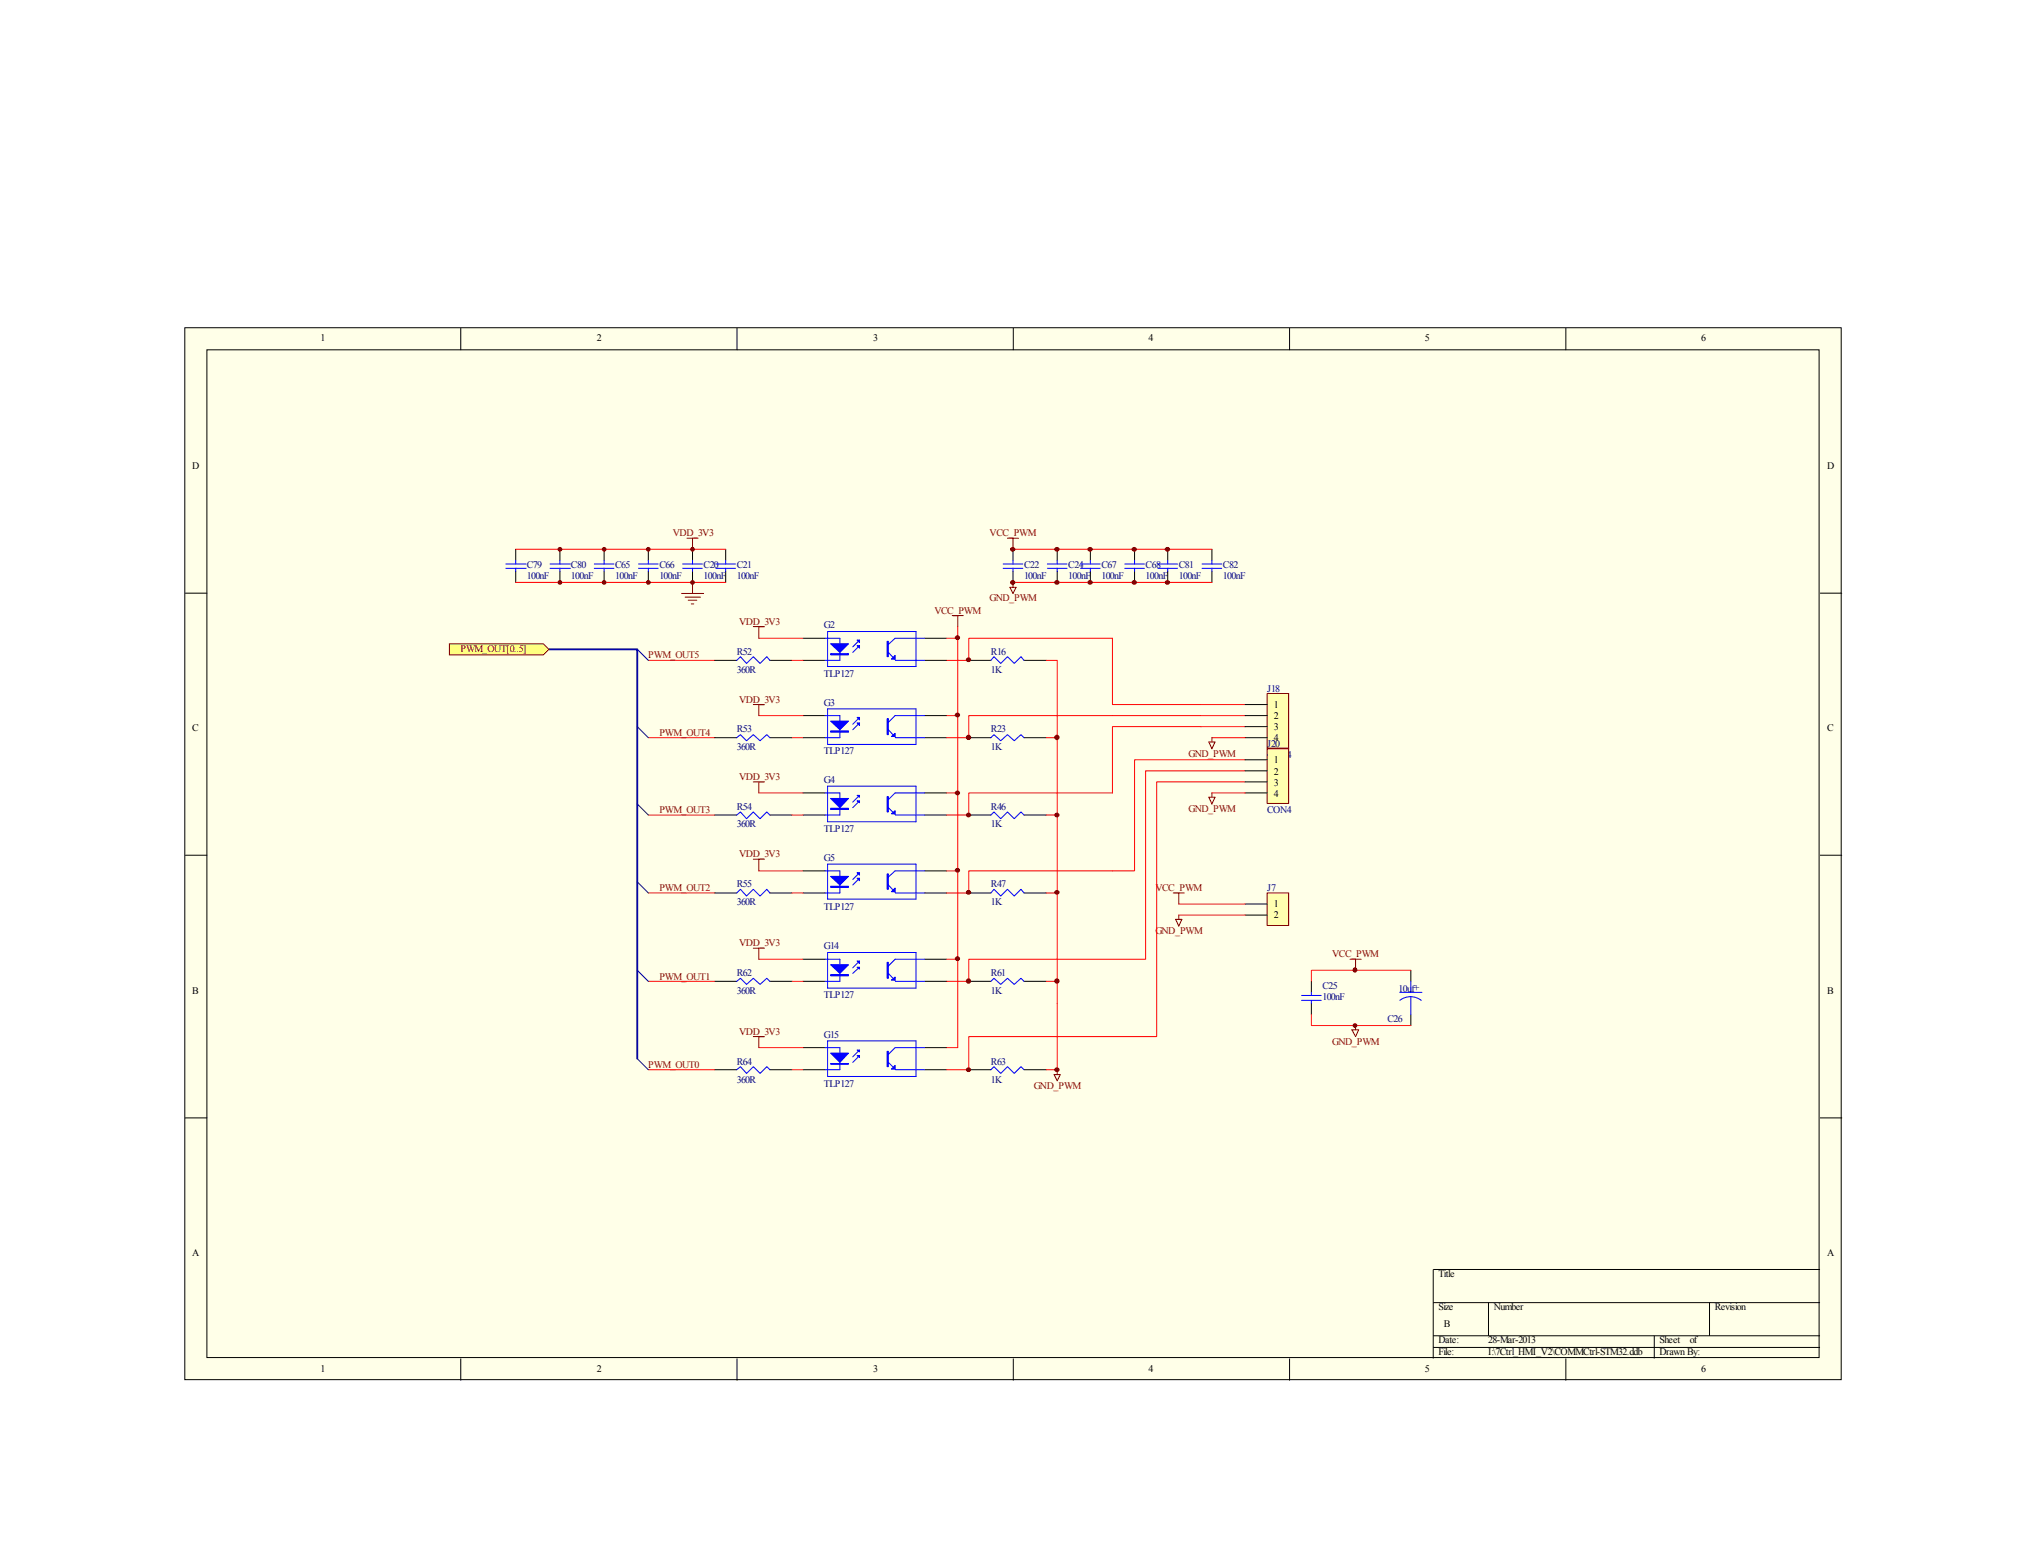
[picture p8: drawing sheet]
<svg xmlns="http://www.w3.org/2000/svg" width="279mm" height="216mm" viewBox="0 0 279 216" stroke-linecap="round" stroke-linejoin="round" font-family="sans-serif">
<path d="M25.5 45.2h228.4v145.1h-228.4z" fill="#ffffe8"/>
<g fill="none" stroke="#000" stroke-width=".14">
<path d="M25.5 45.2h228.4v145.1h-228.4zM28.5 48.3h222.4v139h-222.4zM63.5 45.3v3M101.6 45.3v3M139.7 45.3v3M177.8 45.3v3M215.9 45.3v3M25.5 81.8h3.1M98.6 91.1h3M106.2 91.1h3M110.7 88.1h3.1M110.7 91.1h3.1"/>
<path d="M110.7 98.7h3.1M127.5 88.1h3.1M127.5 91.1h3.1M127.5 98.7h3.1M133.6 91.1h3.1M141.2 91.1h3.1M251 81.8h3M25.5 118h3.1M98.6 101.8h3M98.6 112.4h3M106.2 101.8h3M106.2 112.4h3"/>
<path d="M110.7 101.8h3.1M110.7 109.4h3.1M110.7 112.4h3.1M127.5 101.8h3.1M127.5 109.4h3.1M127.5 112.4h3.1M133.6 101.8h3.1M133.6 112.4h3.1M141.2 101.8h3.1M141.2 112.4h3.1M251 118h3M98.6 123.2h3"/>
<path d="M106.2 123.2h3M110.7 120.1h3.1M110.7 123.2h3.1M127.5 120.1h3.1M127.5 123.2h3.1M133.6 123.2h3.1M141.2 123.2h3.1M25.5 154.2h3.1M251 154.2h3M197.7 179.7h53.3M205.3 179.7v4.6M235.8 179.7v4.6"/>
<path d="M251 175.1h-53.3v12.3M63.5 187.4v3.1M101.6 187.4v3.1M139.7 187.4v3.1M177.8 187.4v3.1M197.7 184.3h53.3M197.7 185.9h53.3M215.9 187.4v3.1M228.1 184.3v3.1"/>
</g>
<g fill="none" stroke="#00f" stroke-width=".14">
<path d="M101.6 91.1l.5-.5 .9 .9 .9-.9 .9 .9 .9-.9 .5 .5M113.8 88.1h2v3h-2M113.8 98.7h2v3.1h-2M114.1 87.1h12.2v4.8h-12.2zM114.1 97.8h12.2v4.9h-12.2zM118.5 89.1l-.9 .9M118.5 88.3l-.9 .9M118.5 99.7l-.9 1M118.5 99l-.9 .9M122.5 90l1 1.1h4M127.5 88.1h-4.1l-.9 .8M127.5 98.7h-4.1l-.9 1"/>
<path d="M136.7 91.1l.4-.5 .9 .9 .9-.9 1 .9 .9-.9 .4 .5M101.6 101.8l.5-.5 .9 .9 .9-.9 .9 .9 .9-.9 .5 .5M101.6 112.4l.5-.4 .9 .9 .9-.9 .9 .9 .9-.9 .5 .4M113.8 109.4h2v3h-2M114.1 108.5h12.2v4.9h-12.2zM114.1 119.2h12.2v4.8h-12.2zM118.5 110.5l-.9 .9M118.5 109.7l-.9 1M122.5 100.7l1 1.1h4M122.5 111.4l1 1h4M127.5 109.4h-4.1l-.9 .9M136.7 112.4l.4-.4 .9 .9 .9-.9 1 .9 .9-.9 .4 .4"/>
<path d="M136.7 101.8l.4-.5 .9 .9 .9-.9 1 .9 .9-.9 .4 .5M101.6 123.2l.5-.5 .9 .9 .9-.9 .9 .9 .9-.9 .5 .5M113.8 120.1h2v3.1h-2M118.5 121.2l-.9 .9M118.5 120.4l-.9 .9M122.5 122.1l1 1.1h4M127.5 120.1h-4.1l-.9 .9M136.7 123.2l.4-.5 .9 .9 .9-.9 1 .9 .9-.9 .4 .5"/>
</g>
<g fill="#00f" stroke="#00f" stroke-width=".14">
<path d="M114.6 88.8h2.4l-1.2 1.2z"/>
<path d="M118.2 88.3h.3v.3z"/>
<path d="M118.2 89.1h.3v.3z"/>
<path d="M122.9 90.9l.5-.5v.5z"/>
<path d="M114.6 99.5h2.4l-1.2 1.2z"/>
<path d="M118.2 99h.3v.3z"/>
<path d="M118.2 99.7h.3v.4z"/>
<path d="M122.9 101.6l.5-.4v.4z"/>
<path d="M114.6 110.2h2.4l-1.2 1.2z"/>
<path d="M118.2 109.7h.3v.3z"/>
<path d="M118.2 110.5h.3v.2z"/>
<path d="M122.9 112.3l.5-.5v.5z"/>
<path d="M114.6 120.9h2.4l-1.2 1.2z"/>
<path d="M118.2 120.4h.3v.3z"/>
<path d="M118.2 121.2h.3v.3z"/>
<path d="M122.9 123l.5-.5v.5z"/>
<path d="M114.6 90.2h2.4v.1h-2.4z" fill-rule="evenodd"/>
<path d="M122.3 88.5h.2v2.1h-.2z" fill-rule="evenodd"/>
<path d="M114.6 100.8h2.4v.2h-2.4z" fill-rule="evenodd"/>
<path d="M122.3 99.1h.2v2.2h-.2z" fill-rule="evenodd"/>
<path d="M114.6 111.5h2.4v.2h-2.4z" fill-rule="evenodd"/>
<path d="M122.3 109.9h.2v2.1h-.2z" fill-rule="evenodd"/>
<path d="M114.6 122.3h2.4v.1h-2.4z" fill-rule="evenodd"/>
<path d="M122.3 120.6h.2v2.1h-.2z" fill-rule="evenodd"/>
</g>
<g fill="none" stroke="#ee0e22" stroke-width=".14">
<path d="M89.4 91.1h9.2M104.6 88.1h6.1M104.6 98.7h6.1M109.2 91.1h1.5M130.6 88.1h1.5M130.6 98.7h1.5M165.6 98.7h6.1M165.6 97.2h6.1M89.4 101.8h9.2M89.4 112.4h9.2M104.6 109.4h6.1M109.2 101.8h1.5"/>
<path d="M109.2 112.4h1.5M165.6 100.2h6.1M89.4 123.2h9.2M104.6 120.1h6.1M109.2 123.2h1.5M130.6 120.1h1.5"/>
</g>
<path d="M103.9 86.4h1.5M103.9 97.2h1.5M104.6 86.4v1.7M104.6 97.2v1.5M131.3 84.9h1.5M132.1 84.9v1.5M103.9 107.9h1.5M103.9 118.5h1.5M104.6 107.9v1.5M104.6 118.5v1.6M145.4 148.3h.8l-.4 .8zM145.8 147.6v.7" fill="none" stroke="#800000" stroke-width=".14"/>
<path d="M130.6 91.1h3v-3h19.8v9.1h12.2M132.1 86.4v33.7M144.3 91.1h1.5v32.1h-1.5M165.6 98.7h-32v3.1h-3M130.6 109.4h1.5M144.3 101.8h1.5M144.3 112.4h1.5M165.6 100.2h-12.2v9.2h-19.8v3h-3M171.7 104.8h-15.2v15.3h-22.9v3.1h-3" fill="none" stroke="#f00" stroke-width=".14"/>
<path d="M174.8 123.3h2.9v4.4h-2.9z" fill="#ffffb0"/>
<g fill="none" stroke="#800000" stroke-width=".14">
<path d="M94.7 74.3h1.6M95.5 74.3v1.5M138.9 74.3h1.6M139.7 74.3v1.5M94 81.9h3M94.5 82.4h2.1M94.9 82.8h1.2M95.3 83.3h.4M95.5 80.3v1.6M139.3 81h.8l-.4 .9zM139.7 80.3v.7M161.8 123.2h1.5"/>
<path d="M162.1 126.8h.9l-.4 1zM162.6 123.2v1.5M162.6 126.2v.6M174.8 123.2h2.9v4.5h-2.9zM186.2 132.3h1.5M186.9 132.3v1.6M186.4 142.1h1l-.5 .9zM186.9 141.5v.6"/>
</g>
<g fill="none" stroke="#000" stroke-width=".14">
<path d="M95.5 75.8v1.5M95.5 78.8v1.5M100.1 75.8v1.5M100.1 78.8v1.5M139.7 75.8v1.5M139.7 78.8v1.5M145.8 75.8v1.5M145.8 78.8v1.5M171.7 124.7h3.1M171.7 126.2h3.1M180.8 135.4v1.5M180.8 138.4v1.6"/>
<path d="M194.6 133.9v1.5M194.6 140v1.5"/>
</g>
<path d="M162.6 124.7h9.1M162.6 126.2h9.1M180.8 140v1.5h13.8M194.6 133.9h-13.8v1.5" fill="none" stroke="#ee0e22" stroke-width=".14"/>
<g fill="none" stroke="#00f" stroke-width=".14">
<path d="M94.1 78.4h2.8M94.1 77.8h2.8M95.5 77.3v.5M95.5 78.4v.4M98.7 78.4h2.7M98.7 77.8h2.7M100.1 77.3v.5M100.1 78.4v.4M138.3 78.4h2.8M138.3 77.8h2.8M139.7 77.3v.5M139.7 78.4v.4"/>
<path d="M144.4 78.4h2.8M144.4 77.8h2.8M145.8 77.3v.5M145.8 78.4v.4M179.5 138h2.7M179.5 137.3h2.7M180.8 136.9v.4M180.8 138v.4M193 136.9h3.1M193.1 138a2.4 2.4 0 0 1 2.9 0M194.6 135.4v1.5M194.6 137.5v2.5"/>
</g>
<path d="M95.5 75.8h4.6M139.7 75.8h6.1M95.5 80.3h4.6M139.7 80.3h6.1" fill="none" stroke="#f00" stroke-width=".14"/>
<g fill="#800000" stroke="#800000" stroke-width=".14">
<circle cx="132.1" cy="88" r=".28"/>
<circle cx="132.1" cy="98.6" r=".28"/>
<circle cx="133.6" cy="123.1" r=".28"/>
<circle cx="133.6" cy="112.4" r=".28"/>
<circle cx="133.6" cy="101.7" r=".3"/>
<circle cx="133.6" cy="91" r=".28"/>
<circle cx="132.1" cy="109.4" r=".28"/>
<circle cx="145.8" cy="112.4" r=".28"/>
<circle cx="145.8" cy="101.7" r=".3"/>
<circle cx="139.7" cy="75.8" r=".28"/>
</g>
<path d="M75.7 89.6h12.2v56.4" fill="none" stroke="#000080" stroke-width=".25"/>
<path d="M62 88.8h12.9l.8 .8-.8 .7h-12.9z" fill-rule="evenodd" fill="#ffff80" stroke="#800000" stroke-width=".14"/>
<path d="M87.9 89.6l1.5 1.5M87.9 100.2l1.5 1.6M87.9 110.9l1.5 1.5M87.9 121.7l1.5 1.5M87.9 133.9l1.5 1.5M87.9 146l1.5 1.6" fill="none" stroke="#000080" stroke-width=".14"/>
<g fill="none" stroke="#000" stroke-width=".14">
<path d="M98.6 135.4h3M106.2 135.4h3M110.7 132.3h3.1M110.7 135.4h3.1M127.5 132.3h3.1M127.5 135.4h3.1M133.6 135.4h3.1M141.2 135.4h3.1M98.6 147.6h3M106.2 147.6h3M110.7 144.5h3.1M110.7 147.6h3.1"/>
<path d="M127.5 144.5h3.1M127.5 147.6h3.1M133.6 147.6h3.1M141.2 147.6h3.1"/>
</g>
<g fill="none" stroke="#00f" stroke-width=".14">
<path d="M101.6 135.4l.5-.4 .9 .8 .9-.8 .9 .8 .9-.8 .5 .4M113.8 132.3h2v3.1h-2M114.1 131.4h12.2v4.9h-12.2zM118.5 133.4l-.9 .9M118.5 132.6l-.9 .9M122.5 134.3l1 1.1h4M127.5 132.3h-4.1l-.9 1M136.7 135.4l.4-.4 .9 .8 .9-.8 1 .8 .9-.8 .4 .4M101.6 147.6l.5-.4 .9 .9 .9-.9 .9 .9 .9-.9 .5 .4M113.8 144.5h2v3.1h-2M114.1 143.6h12.2v4.9h-12.2zM118.5 145.6l-.9 1"/>
<path d="M118.5 144.9l-.9 .9M122.5 146.6l1 1h4M127.5 144.5h-4.1l-.9 1M136.7 147.6l.4-.4 .9 .9 .9-.9 1 .9 .9-.9 .4 .4"/>
</g>
<g fill="#00f" stroke="#00f" stroke-width=".14">
<path d="M114.6 133.1h2.4l-1.2 1.2z"/>
<path d="M118.2 132.6h.3v.3z"/>
<path d="M118.2 133.4h.3v.3z"/>
<path d="M122.9 135.2l.5-.4v.4z"/>
<path d="M114.6 145.3h2.4l-1.2 1.3z"/>
<path d="M118.2 144.9h.3v.2z"/>
<path d="M118.2 145.6h.3v.3z"/>
<path d="M123.4 147v.5h-.5z"/>
<path d="M114.6 134.5h2.4v.1h-2.4z" fill-rule="evenodd"/>
<path d="M122.3 132.8h.2v2.2h-.2z" fill-rule="evenodd"/>
<path d="M114.6 146.7h2.4v.1h-2.4z" fill-rule="evenodd"/>
<path d="M122.3 145h.2v2.2h-.2z" fill-rule="evenodd"/>
</g>
<path d="M104.6 132.3h6.1M109.2 135.4h1.5M130.6 132.3h1.5M104.6 144.5h6.1M109.2 147.6h1.5M130.6 144.5h1.5" fill="none" stroke="#ee0e22" stroke-width=".14"/>
<path d="M171.7 106.3h-13.7v26h-24.4v3.1h-3M171.7 107.9h-12.2v35.1h-25.9v4.6h-3M89.4 135.4h9.2M132.1 120.1v24.4M144.3 135.4h1.5M145.8 123.2v24.4h-1.5M89.4 147.6h9.2" fill="none" stroke="#f00" stroke-width=".14"/>
<path d="M103.9 130.8h1.5M104.6 130.8v1.5M103.9 143h1.5M104.6 143v1.5" fill="none" stroke="#800000" stroke-width=".14"/>
<g fill="#800000" stroke="#800000" stroke-width=".14">
<circle cx="132.1" cy="120.1" r=".28"/>
<circle cx="145.8" cy="123.1" r=".28"/>
<circle cx="145.8" cy="135.3" r=".3"/>
<circle cx="132.1" cy="132.2" r=".28"/>
</g>
<path d="M174.8 95.8h2.9v7.4h-2.9z" fill="#ffffb0"/>
<path d="M174.8 95.7h2.9v7.5h-2.9z" fill="none" stroke="#800000" stroke-width=".14"/>
<path d="M171.7 97.2h3.1M171.7 98.7h3.1M171.7 100.2h3.1M171.7 101.8h3.1" fill="none" stroke="#000" stroke-width=".14"/>
<path d="M174.8 103.4h2.9v7.4h-2.9z" fill="#ffffb0"/>
<path d="M166.7 110h.9l-.5 .9zM166.7 102.4h.9l-.5 .9zM167.1 101.8v.6M167.1 109.4v.6M174.8 103.3h2.9v7.5h-2.9z" fill="none" stroke="#800000" stroke-width=".14"/>
<g fill="none" stroke="#000" stroke-width=".14">
<path d="M71.1 75.8v1.5M71.1 78.8v1.5M77.2 75.8v1.5M77.2 78.8v1.5M83.3 75.8v1.5M83.3 78.8v1.5M89.4 75.8v1.5M89.4 78.8v1.5M150.4 75.8v1.5M150.4 78.8v1.5M156.5 75.8v1.5M156.5 78.8v1.5"/>
<path d="M161 75.8v1.5M161 78.8v1.5M167.1 75.8v1.5M167.1 78.8v1.5M171.7 104.8h3.1M171.7 106.3h3.1M171.7 107.9h3.1M171.7 109.4h3.1"/>
</g>
<path d="M71.1 75.8h24.4M145.8 75.8h21.3M71.1 80.3h24.4M145.8 80.3h21.3M167.1 101.8h4.6M167.1 109.4h4.6" fill="none" stroke="#f00" stroke-width=".14"/>
<g fill="#800000" stroke="#800000" stroke-width=".14">
<circle cx="186.8" cy="133.8" r=".28"/>
<circle cx="95.5" cy="75.8" r=".25"/>
<circle cx="89.4" cy="75.8" r=".25"/>
<circle cx="95.5" cy="80.3" r=".25"/>
<circle cx="89.4" cy="80.3" r=".25"/>
<circle cx="145.8" cy="75.8" r=".28"/>
<circle cx="150.3" cy="75.8" r=".28"/>
<circle cx="145.8" cy="80.3" r=".28"/>
<circle cx="150.3" cy="80.3" r=".28"/>
<circle cx="83.3" cy="75.8" r=".25"/>
<circle cx="77.2" cy="75.8" r=".25"/>
<circle cx="83.3" cy="80.3" r=".25"/>
<circle cx="77.2" cy="80.3" r=".25"/>
<circle cx="156.4" cy="75.8" r=".28"/>
<circle cx="161" cy="75.8" r=".28"/>
<circle cx="156.4" cy="80.3" r=".28"/>
<circle cx="161" cy="80.3" r=".28"/>
<circle cx="139.7" cy="80.3" r=".28"/>
<circle cx="186.9" cy="141.5" r=".25"/>
<circle cx="145.8" cy="147.6" r=".28"/>
<circle cx="133.6" cy="135.3" r=".3"/>
<circle cx="133.6" cy="147.6" r=".28"/>
</g>
<g fill="none" stroke="#00f" stroke-width=".14">
<path d="M69.8 78.4h2.8M69.8 77.8h2.8M71.1 77.3v.5M71.1 78.4v.4M75.9 78.4h2.8M75.9 77.8h2.8M77.2 77.3v.5M77.2 78.4v.4M82 78.4h2.7M82 77.8h2.7M83.3 77.3v.5M83.3 78.4v.4"/>
<path d="M88.1 78.4h2.7M88.1 77.8h2.7M89.4 77.3v.5M89.4 78.4v.4M149 78.4h2.7M149 77.8h2.7M150.4 77.3v.5M150.4 78.4v.4M155.1 78.4h2.7M155.1 77.8h2.7M156.5 77.3v.5M156.5 78.4v.4"/>
<path d="M159.7 78.4h2.7M159.7 77.8h2.7M161 77.3v.5M161 78.4v.4M165.8 78.4h2.7M165.8 77.8h2.7M167.1 77.3v.5M167.1 78.4v.4"/>
</g>
<g font-size="1.4">
<text x="44.2" y="47.1">1</text>
<text x="82.3" y="47.1">2</text>
<text x="120.4" y="47.1">3</text>
<text x="158.4" y="47.1">4</text>
<text x="196.5" y="47.1">5</text>
<text x="234.6" y="47.1">6</text>
<text x="26.5" y="64.7">D</text>
<text x="252" y="64.7">D</text>
<text x="26.5" y="100.8">C</text>
<text x="175.7" y="97.7">1</text>
<text x="175.7" y="99.2">2</text>
<text x="175.7" y="100.8">3</text>
<text x="252" y="100.8">C</text>
<text x="175.7" y="102.3">4</text>
<text x="175.7" y="105.3">1</text>
<text x="175.7" y="106.9">2</text>
<text x="175.7" y="108.4">3</text>
<text x="175.7" y="109.9">4</text>
<text x="175.7" y="125.1">1</text>
<text x="175.7" y="126.7">2</text>
<text x="26.5" y="137.1">B</text>
<text x="252" y="137.1">B</text>
<text x="26.5" y="173.3">A</text>
<text x="252" y="173.3">A</text>
<text x="198.4" y="176.2">Title</text>
<text x="198.4" y="185.3">Date:</text>
<text x="198.4" y="180.8">Size</text>
<text x="199.1" y="183.1">B</text>
<text x="205.2" y="185.3">28-Mar-2013</text>
<text x="206" y="180.8">Number</text>
<text x="228.8" y="185.3">Sheet</text>
<text x="233" y="185.3">of</text>
<text x="236.5" y="180.8">Revision</text>
<text x="44.2" y="189.2">1</text>
<text x="82.3" y="189.2">2</text>
<text x="120.4" y="189.2">3</text>
<text x="158.4" y="189.2">4</text>
<text x="196.5" y="189.2">5</text>
<text x="198.4" y="186.9">File:</text>
<text x="205.2" y="186.9">I:\7Ctrl_HMI_V2\COMMCtrl-STM32.ddb</text>
<text x="228.8" y="186.9">Drawn By:</text>
<text x="234.6" y="189.2">6</text>
</g>
<g font-size="1.4" fill="#800000">
<text x="92.8" y="74">VDD_3V3</text>
<text x="136.5" y="74">VCC_PWM</text>
<text x="136.5" y="83">GND_PWM</text>
<text x="101.9" y="86.2">VDD_3V3</text>
<text x="128.9" y="84.7">VCC_PWM</text>
<text x="63.5" y="90">PWM_OUT[0..5]</text>
<text x="89.4" y="90.8">PWM_OUT5</text>
<text x="90.9" y="101.5">PWM_OUT4</text>
<text x="101.9" y="96.9">VDD_3V3</text>
<text x="101.9" y="107.6">VDD_3V3</text>
<text x="163.9" y="104.4">GND_PWM</text>
<text x="90.9" y="112.2">PWM_OUT3</text>
<text x="163.9" y="112">GND_PWM</text>
<text x="101.9" y="118.3">VDD_3V3</text>
<text x="90.9" y="122.9">PWM_OUT2</text>
<text x="159.3" y="122.9">VCC_PWM</text>
<text x="101.9" y="130.6">VDD_3V3</text>
<text x="159.3" y="128.9">GND_PWM</text>
<text x="90.9" y="135.1">PWM_OUT1</text>
<text x="183.7" y="132.1">VCC_PWM</text>
<text x="101.9" y="142.7">VDD_3V3</text>
<text x="89.4" y="147.3">PWM_OUT0</text>
<text x="183.7" y="144.1">GND_PWM</text>
<text x="142.6" y="150.2">GND_PWM</text>
</g>
<g font-size="1.4" fill="#000080">
<text x="72.6" y="78.4">C79</text>
<text x="72.6" y="79.9">100nF</text>
<text x="78.7" y="78.4">C80</text>
<text x="78.7" y="79.9">100nF</text>
<text x="84.8" y="78.4">C65</text>
<text x="84.8" y="79.9">100nF</text>
<text x="90.9" y="78.4">C66</text>
<text x="90.9" y="79.9">100nF</text>
<text x="97" y="78.4">C20</text>
<text x="97" y="79.9">100nF</text>
<text x="101.6" y="78.4">C21</text>
<text x="101.6" y="79.9">100nF</text>
<text x="141.2" y="78.4">C22</text>
<text x="141.2" y="79.9">100nF</text>
<text x="147.3" y="78.4">C24</text>
<text x="147.3" y="79.9">100nF</text>
<text x="151.9" y="78.4">C67</text>
<text x="151.9" y="79.9">100nF</text>
<text x="158" y="78.4">C68</text>
<text x="158" y="79.9">100nF</text>
<text x="162.6" y="78.4">C81</text>
<text x="162.6" y="79.9">100nF</text>
<text x="168.7" y="78.4">C82</text>
<text x="168.7" y="79.9">100nF</text>
<text x="113.6" y="86.7">G2</text>
<text x="101.6" y="90.3">R52</text>
<text x="101.6" y="92.8">360R</text>
<text x="113.6" y="93.4">TLP127</text>
<text x="136.6" y="90.3">R16</text>
<text x="136.6" y="92.8">1K</text>
<text x="174.7" y="95.4">J18</text>
<text x="101.6" y="101">R53</text>
<text x="113.6" y="97.4">G3</text>
<text x="136.6" y="101">R23</text>
<text x="101.6" y="103.5">360R</text>
<text x="113.6" y="104.1">TLP127</text>
<text x="136.6" y="103.5">1K</text>
<text x="174.7" y="104.6">CON4</text>
<text x="174.7" y="103">J20</text>
<text x="101.6" y="111.8">R54</text>
<text x="113.6" y="108">G4</text>
<text x="136.6" y="111.8">R46</text>
<text x="174.7" y="112.2">CON4</text>
<text x="101.6" y="114.1">360R</text>
<text x="113.6" y="114.8">TLP127</text>
<text x="113.6" y="118.8">G5</text>
<text x="136.6" y="114.1">1K</text>
<text x="101.6" y="122.4">R55</text>
<text x="101.6" y="124.9">360R</text>
<text x="113.6" y="125.5">TLP127</text>
<text x="136.6" y="122.4">R47</text>
<text x="136.6" y="124.9">1K</text>
<text x="174.7" y="122.9">J7</text>
<text x="113.6" y="131">G14</text>
<text x="101.6" y="134.6">R62</text>
<text x="101.6" y="137.1">360R</text>
<text x="113.6" y="137.7">TLP127</text>
<text x="136.6" y="134.6">R61</text>
<text x="136.6" y="137.1">1K</text>
<text x="182.4" y="136.5">C25</text>
<text x="192.9" y="136.8">10uf+</text>
<text x="113.6" y="143.2">G15</text>
<text x="182.4" y="138">100nF</text>
<text x="191.3" y="141.1">C26</text>
<text x="101.6" y="146.9">R64</text>
<text x="101.6" y="149.4">360R</text>
<text x="113.6" y="149.9">TLP127</text>
<text x="136.6" y="146.9">R63</text>
<text x="136.6" y="149.4">1K</text>
</g>
</svg>
